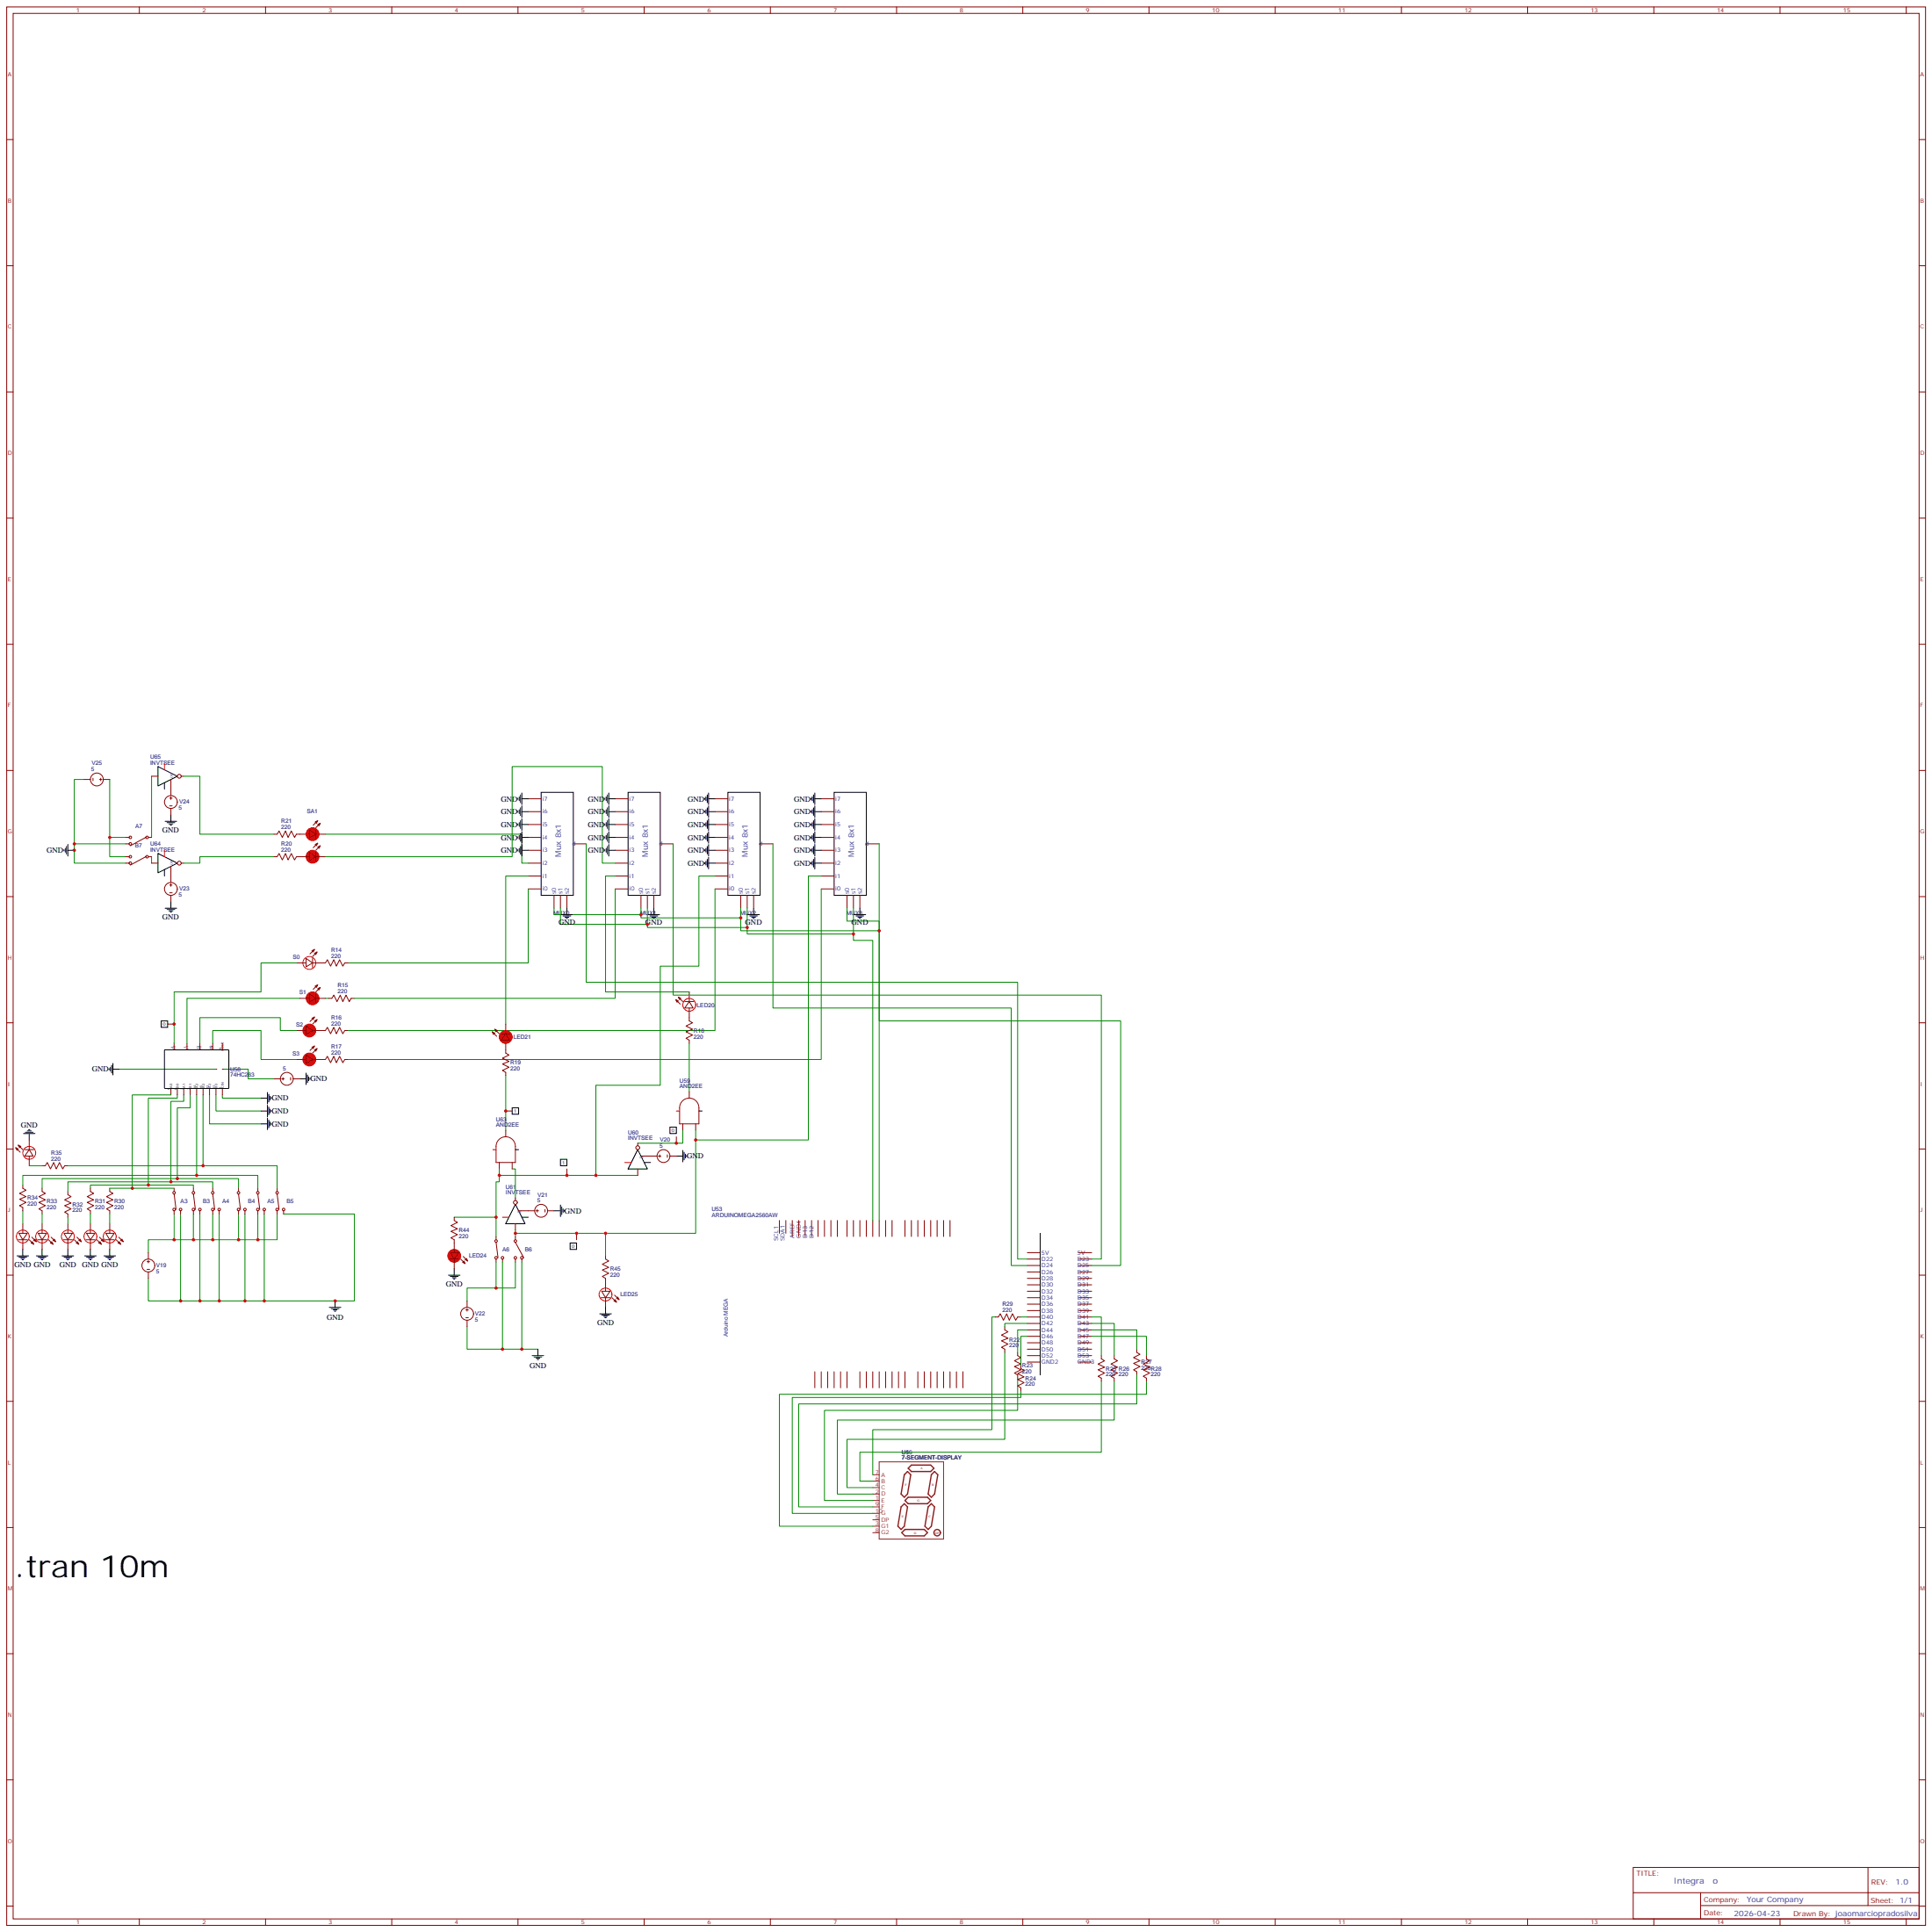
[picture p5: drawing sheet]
<svg xmlns="http://www.w3.org/2000/svg" width="1058mm" height="1059mm" viewBox="0 0 1058 1059" stroke-linecap="round" stroke-linejoin="round" font-family="sans-serif">
<g fill="none" stroke="#870000" stroke-width=".48">
<path d="M4 4h1051v1051h-1051zM7 7h1044v1045h-1044zM76 4v3M145 4v3M215 4v3M284 4v3M353 4v3M422 4v3M491 4v3M560 4v3M629 4v3M699 4v3"/>
<path d="M768 4v3M837 4v3M906 4v3M975 4v3M1044 4v3M4 76h3M1051 76h4M4 146h3M1051 146h4M4 215h3M1051 215h4M4 284h3"/>
<path d="M1051 284h4M4 353h3M1051 353h4M4 422h3M289 438h7M337 438h7M392 438h7M450 438h7M1051 422h4M289 459h7M289 452h7M289 445h7"/>
<path d="M337 459h7M337 452h7M337 445h7M392 459h7M392 452h7M392 445h7M450 459h7M450 452h7M450 445h7M289 473h7M289 466h7M314 462h7"/>
<path d="M337 473h7M337 466h7M362 462h7M392 473h7M392 466h7M416 462h7M450 473h7M450 466h7M475 462h7M4 491h3M289 487h7M289 480h7"/>
<path d="M304 491v7M307 491v7M311 491v7M337 487h7M337 480h7M351 491v7M355 491v7M358 491v7M392 487h7M392 480h7M406 491v7M409 491v7"/>
<path d="M413 491v7M450 487h7M450 480h7M464 491v7M468 491v7M471 491v7M1051 491h4M4 560h3M92 561h3M122 572v3M1051 560h4M94 596v4"/>
<path d="M97 596v4M101 596v4M104 596v4M108 596v4M111 596v4M115 596v4M118 596v4M150 591h4M154 591h2M155 590v2M159 590v2M161 591h3"/>
<path d="M4 630h3M9 629l1 1h-1zM9 629l2 2M10 628h1v1zM14 630h4M16 630l2 4h-4zM16 625v5M16 634v5M1051 630h4M10 679h5M10 676h5l-3 3zM12 671v5"/>
<path d="M12 679v6M17 678l3 2M19 679l1 1h-2zM21 679h5M21 676h5l-3 3zM23 671v5M23 679v6M28 678l2 2M29 680l1-1v1zM35 679h5M35 676h5l-3 3zM37 671v5"/>
<path d="M37 679v6M42 678l3 2M44 679l1 1h-2zM47 679h5M47 676h5l-2 3zM50 671v5M50 679v6M54 678l3 2M56 679l1 1h-1zM58 679h5M58 676h5l-3 3zM60 671v5"/>
<path d="M60 679v6M65 678l3 2M67 679l1 1h-2zM4 699h3M17 681l1-1v2zM28 681v-1l1 2zM42 681v-1l1 2zM54 681l1-1 1 2zM65 681v-1l1 2zM1051 699h4M4 768h3M1051 768h4"/>
<path d="M4 837h3M1051 837h4M4 906h3M1051 906h4M4 975h3M1051 975h4M895 1023h156v29h-156zM895 1037h156M932 1037v14M1023 1023v21M4 1045h3M76 1052v3"/>
<path d="M145 1052v3M215 1052v3M284 1052v3M353 1052v3M422 1052v3M491 1052v3M560 1052v3M629 1052v3M699 1052v3M768 1052v3M837 1052v3M906 1052v3"/>
<path d="M932 1044h119M975 1052v3M1044 1052v3M1051 1045h4"/>
<circle cx="157" cy="591" r="4"/>
</g>
<g fill="none" stroke="#000" stroke-width=".48">
<path d="M296 434h18v57h-18zM344 434h18v57h-18zM399 434h17v57h-17zM457 434h18v57h-18zM88 559h4v4h-4zM60 586h.1M60 585v2M61 584v4M62 586h3M62 583v6M147 599v6M147 600v4"/>
<path d="M164 591h4M168 588v6M168 589v4M169 590v2M170 591v1M143 616h4M143 609h4M143 602h4M147 606v6M147 613v6M147 607v4M147 614v4"/>
<path d="M148 601v2M148 608v2M148 615v2M149 601v1M149 608v1M149 616h.1"/>
</g>
<g fill="none" stroke="#f00" stroke-width=".48">
<circle cx="16" cy="632" r="4"/>
<circle cx="12" cy="678" r="4"/>
<circle cx="23" cy="678" r="4"/>
<circle cx="37" cy="678" r="4"/>
<circle cx="50" cy="678" r="4"/>
<circle cx="60" cy="678" r="4"/>
</g>
<path d="M10 628l2 2M16 679l2 3M27 679l2 3M41 679l2 3M53 679l3 3M64 679l2 3" fill="none" stroke="#800000" stroke-width=".48"/>
<path d="M178 547h2M65 586h53M122 586h14v5h14M115 600v16h28M118 600v9h25M122 600v2h21" fill="none" stroke="#008700" stroke-width=".48"/>
<circle cx="118" cy="586" r=".2" fill="#870000"/>
<path d="M95 572v3M102 572v3M110 572v3M117 572v3M122 596v4" fill="none" stroke="#870000" stroke-width=".48"/>
<circle cx="122" cy="586" r=".2" fill="#870000"/>
<g fill="none" stroke="#000" stroke-width=".48">
<path d="M87 420l10 5-10 6zM90 429v3M284 437v1M284 437v2M285 436v4M286 435v6M286 438h3M331 437v1M332 437v2M333 436v4M334 438h3M334 435v6"/>
<path d="M386 437v1M387 437v2M387 436v4M388 438h4M388 435v6M444 437v1M445 437v2M446 436v4M446 438h4M446 435v6M90 450h7M92 451h4"/>
<path d="M93 451h2M93 452h1M94 447v3M284 444v1M284 451v1M284 459h.1M284 444v2M284 451v2M284 458v2M285 443v4M285 450v4M285 457v4"/>
<path d="M286 442v6M286 449v6M286 456v6M286 459h3M286 452h3M286 445h3M331 444v1M331 451v1M331 459h.1M332 444v2M332 451v2M332 458v2"/>
<path d="M333 443v4M333 450v4M333 457v4M334 459h3M334 452h3M334 445h3M334 442v6M334 449v6M334 456v6M386 444v1M386 451v1M386 459h.1"/>
<path d="M387 444v2M387 451v2M387 458v2M387 443v4M387 450v4M387 457v4M388 459h4M388 452h4M388 445h4M388 442v6M388 449v6M388 456v6"/>
<path d="M444 444v1M444 451v1M444 459h.1M445 444v2M445 451v2M445 458v2M446 443v4M446 450v4M446 457v4M446 459h4M446 452h4M446 445h4"/>
<path d="M446 442v6M446 449v6M446 456v6M35 466h.1M36 465v2M36 464v4M37 466h4M37 463v6M87 468l10 5-10 5zM90 477v3M284 466h.1M284 465v2"/>
<path d="M285 464v4M286 466h3M286 463v6M331 466h.1M332 465v2M333 464v4M334 466h3M334 463v6M386 466h.1M386 473h.1M387 465v2M387 472v2"/>
<path d="M387 464v4M387 471v4M388 466h4M388 473h4M388 463v6M388 470v6M444 466h.1M444 473h.1M445 465v2M445 472v2M446 464v4M446 471v4"/>
<path d="M446 466h4M446 473h4M446 463v6M446 470v6M90 498h7M92 498h4M93 499h2M93 500h1M94 494v4M311 498v3M358 498v3M413 498v3"/>
<path d="M471 498v3M307 501h7M308 502h5M310 503h2M310 503h1M355 501h6M356 502h4M357 503h2M358 503h1M410 501h6M411 502h4M412 503h2"/>
<path d="M413 503h.1M468 501h6M469 502h4M470 503h2M471 503h.1M90 575h35v21h-35zM15 620h2M16 619h.1M281 607h3v4h-3zM367 618h4v3h-4zM383 609h2M13 621h6"/>
<path d="M14 620h4M16 621v4M282 630h2M307 635h4v4h-4zM349 630l6 11h-11zM353 637h3M371 634h3M374 630v7M375 631v5M375 632v3M376 633v1M282 660l6 11h-11z"/>
<path d="M286 667h3M304 664h3M307 660v7M308 661v5M308 662v3M309 663v1M570 676v77M9 688h7M10 689h5M11 690h3M12 690h1M12 685v3"/>
<path d="M20 688h6M21 689h4M22 690h2M23 690h.1M23 685v3M34 688h6M35 689h4M36 690h2M37 690h1M37 685v3M46 688h7M47 689h5"/>
<path d="M48 690h3M49 690h1M50 685v3M57 688h6M58 689h4M59 690h2M60 690h.1M60 685v3M246 699h6M247 699h4M249 695v4M312 681h4v4h-4z"/>
<path d="M180 716h7M181 717h5M183 718h2M183 719h1M184 713v3M248 700h2M248 701h1M329 720h6M332 716v4M295 739v4M330 721h4M331 721h2"/>
<path d="M331 722h1M292 743h6M293 744h4M294 744h2M294 745h1"/>
</g>
<g fill="none" stroke="#008700" stroke-width=".48">
<path d="M46 427h-5v46h28M60 427v42h9M83 425v34M101 425h9v32h40M60 459h9M178 457h108v16h3M41 462h28M83 469v4M150 469h-40v4h-9M178 469h103v-49h49v53h7M321 462v76h237v152h5M369 462v83h234v145h-5"/>
<path d="M423 462v90h131v141h9M482 462v97h132v134h-16M289 487v41h-98M289 480h-12v81M304 498v3h47M307 498v9h48M337 487v60h-143M337 480h-5v64h46M351 498v5h55M355 498v10h54M392 487v78h-201M392 480h-9v49h-21v66h-36v49"/>
<path d="M406 498v12h76M409 498v14h59M450 487v94h-259M450 480h-7v145h-62M464 498v7h18v164M468 498v17h10v154M162 528h-19v16h-48v28M164 547h-62v25M117 572v-7h26v16h19M162 565h-8v-7h-44v14M378 572v26M277 589v30"/>
<path d="M94 600h-22v51h23M97 600v2h-16v47M101 600v4h-7v44M104 600v7h-7v39M108 600v44M111 600v39M374 619v7h-25M381 619v57h-99M16 639h7M37 639h115v12M12 649v-5h129v7M23 651v-5h108v5"/>
<path d="M50 651v-2h56v2M60 651h12M117 651v-3h-80v5M274 641v7h-2v30M274 644h75M281 641h1v15M12 664v7M23 665v6M37 667v4M50 665v6M60 665v6M95 665v14"/>
<path d="M99 665v48M106 665v14M110 665v48M117 665v14M120 665v48M131 665v14M134 665v48M141 665v14M145 665v48M152 665v14h-71v7M155 665h39v48h-113v-12M249 667h23"/>
<path d="M282 674v4M332 676v12M272 692v14M275 692v47M282 692v14h-26v7M286 692v47M256 727v12h39M545 722h-2v61h-65v25M559 722h4M563 725h-13v2M563 729h-5v12M563 732h-4v16"/>
<path d="M598 722h5v21M598 725h12v18M598 729h25v10M598 732h30v11M550 741v48h-86v26h14M558 755v18h-106v49h26M603 757v39h-132v16h7M610 757v21h-151v41h19M623 753v16h-185v57h40M628 757v7h-201v72h51M559 762v4h-125v63h44"/>
</g>
<g fill="none" stroke="#870000" stroke-width=".48">
<path d="M46 427h4M51 426v2M54 427h2M55 426v2M57 427h3M83 425h4M93 437h1M94 427v9M94 437v1M99 425h2M69 459h2M80 459l-9 4"/>
<path d="M81 459h2M93 442h1M94 443v4M150 457h2l1-2 2 4 1-4 2 4 2-4 1 4 1-2h7M169 455l4 2-4 2zM173 450h1l-1 1zM173 455v5M173 457h5M174 452l1-1v2zM174 450l-2 2M69 473h2M69 469h2"/>
<path d="M69 462h2M80 469l-9 5M81 469h2M83 473h4M94 475v9M99 473h2M150 469h2l1-1 2 3 1-3 2 3 2-3 1 3 1-2h7M169 467l4 2-4 3zM173 463l1-1-1 1zM173 467v5M173 469h5M174 464l1-1v2z"/>
<path d="M174 462l-2 3M93 485h1M93 489h1M94 484v2M94 491v3M162 528h6M168 525l3 3-3 2zM171 521l1-1v2zM171 528h7l1-2 2 3 2-3 1 3 2-3 2 3 1-1h2M171 525v5M172 522h2l-1 1zM172 520l-2 3"/>
<path d="M174 540l-2 2M164 547h5M169 545l4 2-4 2zM171 558l1-1v2zM172 559h2l-1 1zM172 557l-2 3M173 540h1l-1 1zM173 547h5M173 545v5M174 542l1-1v2zM180 547h2l1-2 2 4 1-4 2 4 2-4 1 4 1-2h2M370 548h2l-1 1z"/>
<path d="M370 548l3 2M372 546l1 1-1 1zM375 549h5M378 549l2 3h-5zM378 552v7l1 1-3 2 3 2-3 1 3 2-3 2 2 1v2M378 544v5M162 565h6M168 562l3 3-3 2zM168 578l3 3-3 2zM171 574l1-1v2zM171 565h7l1-2 2 3 2-3 1 3 2-3 2 3 1-1h2M171 562v5"/>
<path d="M171 578v5M172 575h2l-1 1zM172 573l-2 3M270 565l1 1-1 1zM270 565l2 3M271 564l1 1zM275 566h5M277 566l2 4h-4zM277 570v7l2 1-4 2 4 2-4 1 4 2-4 2 2 1v1M277 561v5M162 581h6M171 581h7l1-2 2 3 2-3 1 3 2-3 2 3 1-1h2"/>
<path d="M378 598v4M277 609h4M277 619v4M374 616v3M381 616v3M23 639h2l1-2 2 4 1-4 2 4 2-4 1 4 1-2h2M274 637v4M281 637v4M349 626v2M351 634h9M361 634h1M361 633v1"/>
<path d="M366 633v1M367 634h4M371 623v3M12 649v2l2 1-3 2 3 2-3 1 3 2-3 2 1 1v2M23 651v2l2 1-4 2 4 2-4 1 4 2-4 1 2 2v1M37 653v2l2 1-4 2 4 1-4 2 4 1-4 2 2 1v2M50 651v2l1 1-3 2 3 2-3 1 3 2-3 1 2 2v1M60 651v2l2 1-4 2 4 2-4 1 4 2-4 1 2 2v1M95 651v2M95 654l1 9M106 651v2M106 654l1 9"/>
<path d="M117 651v2M117 654l1 9M131 651v2M131 654l1 9M141 651v2M141 654l1 9M152 651v2M152 654l1 9M282 656v2M311 641v3M349 641v3M95 664v1"/>
<path d="M99 664v1M106 664v1M109 664a.7 .7 0 0 1 0-1 .7 .7 0 0 1 1-1 .7 .7 0 0 1 0 1v2M117 664v1M120 664v1M131 664v1M134 664v1M141 664v1M145 664v1M152 664v1M155 664v1M249 667v2l2 1-4 2 4 1-4 2 4 2-4 1 2 1v7"/>
<path d="M272 678v1M282 671v3M282 678v1M284 664h9M294 664h1M294 663v1M299 663v1M300 664h4M316 676v3M427 669v7M431 669v7M434 669v9"/>
<path d="M438 669v9M441 669v9M445 669v9M448 669v9M452 669v9M455 669v9M459 669v9M464 669v9M468 669v9M471 669v9M475 669v9M478 669v9"/>
<path d="M482 669v9M485 669v9M489 669v9M496 669v9M499 669v9M503 669v9M506 669v9M510 669v9M513 669v9M517 669v9M520 669v9M81 691h1"/>
<path d="M81 696h1M81 686v4M81 691v1M81 697v4M246 690h5M247 686h4l-2 4zM249 690v5M253 692l1-1 1 1zM254 689l2 2M255 690h1v1zM272 690v2M272 681l1 8"/>
<path d="M275 690v2M282 690v2M282 681l5 8M286 690v2M332 688v2l2 1-4 2 4 2-4 1 4 2-4 1 2 2v7M563 697h7M563 693h7M563 690h7M563 686h7M591 697h7M591 693h7M591 690h7"/>
<path d="M591 686h7M255 718h2M256 713v3M256 717v2M329 711h5M330 708h4l-2 3zM332 711v5M337 710l2 2M337 712l1 2-2-1zM338 711l1 1zM563 718h7M563 715h7"/>
<path d="M563 711h7M563 708h7M563 704h7M563 701h7M591 718h7M591 715h7M591 711h7M591 708h7M591 704h7M591 701h7M255 722h2M256 723v4"/>
<path d="M545 722h2l1-2 2 3 2-3 1 3 2-3 1 3 2-1h1M550 727v2l2 1-3 2 3 1-3 2 3 2-3 1 1 1v2M563 736h7M563 732h7M563 729h7M563 725h7M563 722h7M563 739h7M591 736h7M591 732h7M591 729h7M591 725h7"/>
<path d="M591 722h7M591 739h7M623 739v2l2 1-4 2 4 2-4 1 4 2-4 2 2 1v1M446 752v9M450 752v9M453 752v9M457 752v9M461 752v9M464 752v9M471 752v9M475 752v9M478 752v9"/>
<path d="M482 752v9M485 752v9M489 752v9M492 752v9M496 752v9M503 752v9M506 752v9M510 752v9M513 752v9M517 752v9M520 752v9M524 752v9"/>
<path d="M528 752v9M558 741v2l1 1-3 2 3 1-3 2 3 2-3 1 2 1v2M559 748v2l2 1-3 2 3 2-3 1 3 2-3 1 1 2v1M563 746h7M563 743h7M591 746h7M591 743h7M603 743v2l2 1-3 1 3 2-3 2 3 1-3 2 1 1v2M610 743v2l2 1-3 1 3 2-3 2 3 1-3 2 1 1v2M628 743v2l2 1-4 1 4 2-4 2 4 1-4 2 2 1v2"/>
<circle cx="53" cy="427" r="4"/>
<circle cx="94" cy="439" r="4"/>
<circle cx="98" cy="425" r="1.1"/>
<circle cx="71" cy="459" r=".7"/>
<circle cx="81" cy="459" r=".7"/>
<circle cx="71" cy="469" r=".7"/>
<circle cx="71" cy="473" r=".7"/>
<circle cx="71" cy="462" r=".7"/>
<circle cx="81" cy="469" r=".7"/>
<circle cx="98" cy="473" r="1.1"/>
<circle cx="94" cy="487" r="4"/>
<circle cx="349" cy="629" r="1.1"/>
<circle cx="364" cy="634" r="4"/>
<circle cx="95" cy="654" r=".7"/>
<circle cx="106" cy="654" r=".7"/>
<circle cx="117" cy="654" r=".7"/>
<circle cx="131" cy="654" r=".7"/>
<circle cx="141" cy="654" r=".7"/>
<circle cx="152" cy="654" r=".7"/>
<circle cx="282" cy="659" r="1.1"/>
<circle cx="95" cy="663" r=".7"/>
<circle cx="99" cy="663" r=".7"/>
<circle cx="106" cy="663" r=".7"/>
<circle cx="117" cy="663" r=".7"/>
<circle cx="120" cy="663" r=".7"/>
<circle cx="131" cy="663" r=".7"/>
<circle cx="134" cy="663" r=".7"/>
<circle cx="141" cy="663" r=".7"/>
<circle cx="145" cy="663" r=".7"/>
<circle cx="152" cy="663" r=".7"/>
<circle cx="155" cy="663" r=".7"/>
<circle cx="296" cy="664" r="4"/>
<circle cx="81" cy="693" r="4"/>
<circle cx="272" cy="689" r=".7"/>
<circle cx="272" cy="680" r=".7"/>
<circle cx="275" cy="689" r=".7"/>
<circle cx="282" cy="680" r=".7"/>
<circle cx="282" cy="689" r=".7"/>
<circle cx="286" cy="689" r=".7"/>
<circle cx="256" cy="720" r="4"/>
</g>
<g fill="none" stroke="#f00" stroke-width=".48">
<path d="M90 418v4M90 466v3M371 609h1M270 630h2M342 637h4M275 667h4"/>
<circle cx="169" cy="528" r="4"/>
<circle cx="378" cy="551" r="4"/>
<circle cx="332" cy="709" r="4"/>
</g>
<path d="M175 451l-2 3M175 463l-2 3M174 522l-3 2M174 559l-3 2M175 541l-2 3M372 546l2 3M174 575l-3 2M271 564l3 2M252 690l3 2M335 711l3 3" fill="none" stroke="#800000" stroke-width=".48"/>
<g fill="#f00" stroke="#f00" stroke-width=".48">
<circle cx="171" cy="547" r="4"/>
<circle cx="169" cy="565" r="4"/>
<circle cx="169" cy="581" r="4"/>
<circle cx="277" cy="568" r="4"/>
<circle cx="171" cy="469" r="4"/>
<circle cx="171" cy="457" r="4"/>
<circle cx="249" cy="688" r="4"/>
</g>
<path d="M374 603a5 5 0 0 1 6-1 5 5 0 0 1 3 5v9h-11v-10zM273 624a5 5 0 0 1 6-1 5 5 0 0 1 3 5v9h-10v-10z" fill="none" stroke="#a10000" stroke-width=".48"/>
<path d="M478 808h4M478 812h4M478 815h4M478 819h4M482 801h35v42h-35zM478 833h4M478 822h4M478 826h4M478 829h4M478 836h4M478 840h4" fill="none" stroke="#8c2424" stroke-width=".48"/>
<g fill="none" stroke="#8c2424" stroke-width=".71">
<path d="M497 806l2 2-2 11-2 1-1-1 1-11zM498 805l1-2h11l2 2-2 1h-11zM512 806l2 2-2 11-2 1-2-1 2-11zM494 840l2-2h10l2 2-2 2h-10zM495 824l2 2-2 10-1 2-2-2 2-10zM496 822l2-2h10l2 2-2 2h-10zM510 824l2 2-2 10-2 2-1-2 1-10z"/>
<circle cx="513" cy="840" r="1.8"/>
</g>
<g fill="#c00">
<circle cx="95" cy="561" r=".9"/>
<circle cx="95" cy="679" r=".9"/>
<circle cx="141" cy="679" r=".9"/>
<circle cx="131" cy="679" r=".9"/>
<circle cx="117" cy="679" r=".9"/>
<circle cx="106" cy="679" r=".9"/>
<circle cx="184" cy="713" r=".9"/>
<circle cx="99" cy="713" r=".9"/>
<circle cx="110" cy="713" r=".9"/>
<circle cx="134" cy="713" r=".9"/>
<circle cx="120" cy="713" r=".9"/>
<circle cx="145" cy="713" r=".9"/>
<circle cx="371" cy="626" r=".9"/>
<circle cx="311" cy="644" r=".9"/>
<circle cx="316" cy="676" r=".9"/>
<circle cx="282" cy="676" r=".9"/>
<circle cx="274" cy="644" r=".9"/>
<circle cx="277" cy="609" r=".9"/>
<circle cx="286" cy="739" r=".9"/>
<circle cx="275" cy="739" r=".9"/>
<circle cx="272" cy="706" r=".9"/>
<circle cx="468" cy="512" r=".9"/>
<circle cx="409" cy="508" r=".9"/>
<circle cx="355" cy="507" r=".9"/>
<circle cx="482" cy="510" r=".9"/>
<circle cx="406" cy="503" r=".9"/>
<circle cx="351" cy="501" r=".9"/>
<circle cx="60" cy="459" r=".9"/>
<circle cx="41" cy="462" r=".9"/>
<circle cx="41" cy="466" r=".9"/>
<circle cx="326" cy="644" r=".9"/>
<circle cx="381" cy="625" r=".9"/>
<circle cx="72" cy="651" r=".9"/>
<circle cx="81" cy="649" r=".9"/>
<circle cx="94" cy="648" r=".9"/>
<circle cx="97" cy="646" r=".9"/>
<circle cx="108" cy="644" r=".9"/>
<circle cx="111" cy="639" r=".9"/>
<circle cx="272" cy="667" r=".9"/>
<circle cx="332" cy="676" r=".9"/>
</g>
<text font-size="16.9" x="8" y="864">.tran 10m</text>
<g font-size="4.6" fill="#00f">
<text x="917" y="1032">Integra</text>
<text x="938" y="1032">o</text>
</g>
<g font-size="4.2">
<text x="274" y="439">GND</text>
<text x="322" y="439">GND</text>
<text x="377" y="439">GND</text>
<text x="435" y="439">GND</text>
<text x="274" y="446">GND</text>
<text x="322" y="446">GND</text>
<text x="377" y="446">GND</text>
<text x="435" y="446">GND</text>
<text x="274" y="453">GND</text>
<text x="322" y="453">GND</text>
<text x="377" y="453">GND</text>
<text x="435" y="453">GND</text>
<text x="89" y="456">GND</text>
<text x="274" y="460">GND</text>
<text x="322" y="460">GND</text>
<text x="377" y="460">GND</text>
<text x="435" y="460">GND</text>
<text x="26" y="467">GND</text>
<text x="274" y="467">GND</text>
<text x="322" y="467">GND</text>
<text x="377" y="467">GND</text>
<text x="435" y="467">GND</text>
<text x="377" y="474">GND</text>
<text x="435" y="474">GND</text>
<text x="89" y="504">GND</text>
<text x="306" y="507">GND</text>
<text x="354" y="507">GND</text>
<text x="408" y="507">GND</text>
<text x="467" y="507">GND</text>
<text x="50" y="587">GND</text>
<text x="170" y="593">GND</text>
<text x="149" y="603">GND</text>
<text x="149" y="610">GND</text>
<text x="11" y="618">GND</text>
<text x="149" y="617">GND</text>
<text x="376" y="635">GND</text>
<text x="309" y="665">GND</text>
<text x="8" y="694">GND GND</text>
<text x="33" y="694">GND</text>
<text x="45" y="694">GND GND</text>
<text x="244" y="705">GND</text>
<text x="179" y="723">GND</text>
<text x="327" y="726">GND</text>
<text x="290" y="750">GND</text>
</g>
<g font-size="4.2" fill="#00f">
<text x="307" y="469" transform="rotate(-90 307 469)">Mux 8x1</text>
<text x="355" y="469" transform="rotate(-90 355 469)">Mux 8x1</text>
<text x="410" y="469" transform="rotate(-90 410 469)">Mux 8x1</text>
<text x="468" y="469" transform="rotate(-90 468 469)">Mux 8x1</text>
<text x="1039" y="1033">1.0</text>
<text x="957" y="1042">Your Company</text>
<text x="950" y="1050">2026-04-23</text>
</g>
<g font-size="3.9" fill="#800">
<text x="897" y="1028">TITLE:</text>
<text x="1025" y="1033">REV:</text>
<text x="933" y="1042">Company:</text>
<text x="1025" y="1043">Sheet: 1/1</text>
<text x="933" y="1050">Date:</text>
<text x="982" y="1050">Drawn By: joaomarciopradosilva</text>
</g>
<g font-size="3.2" fill="#800">
<text x="42" y="7">1</text>
<text x="111" y="7">2</text>
<text x="180" y="7">3</text>
<text x="249" y="7">4</text>
<text x="318" y="7">5</text>
<text x="387" y="7">6</text>
<text x="457" y="7">7</text>
<text x="526" y="7">8</text>
<text x="595" y="7">9</text>
<text x="664" y="7">10</text>
<text x="733" y="7">11</text>
<text x="802" y="7">12</text>
<text x="872" y="7">13</text>
<text x="941" y="7">14</text>
<text x="1010" y="7">15</text>
<text x="4" y="42">A</text>
<text x="1052" y="42">A</text>
<text x="4" y="111">B</text>
<text x="1052" y="111">B</text>
<text x="4" y="180">C</text>
<text x="1052" y="180">C</text>
<text x="4" y="249">D</text>
<text x="1052" y="249">D</text>
<text x="4" y="318">E</text>
<text x="1052" y="318">E</text>
<text x="4" y="388">F</text>
<text x="1052" y="388">F</text>
<text x="4" y="457">G</text>
<text x="1052" y="457">G</text>
<text x="4" y="526">H</text>
<text x="1052" y="526">H</text>
<text x="4" y="595">I</text>
<text x="1052" y="595">I</text>
<text x="4" y="664">J</text>
<text x="1052" y="664">J</text>
<text x="4" y="733">K</text>
<text x="1052" y="733">K</text>
<text x="4" y="802">L</text>
<text x="1052" y="802">L</text>
<text x="4" y="872">M</text>
<text x="1052" y="872">M</text>
<text x="4" y="941">N</text>
<text x="1052" y="941">N</text>
<text x="4" y="1010">O</text>
<text x="1052" y="1010">O</text>
<text x="42" y="1055">1</text>
<text x="111" y="1055">2</text>
<text x="180" y="1055">3</text>
<text x="249" y="1055">4</text>
<text x="318" y="1055">5</text>
<text x="387" y="1055">6</text>
<text x="457" y="1055">7</text>
<text x="526" y="1055">8</text>
<text x="595" y="1055">9</text>
<text x="664" y="1055">10</text>
<text x="733" y="1055">11</text>
<text x="802" y="1055">12</text>
<text x="872" y="1055">13</text>
<text x="941" y="1055">14</text>
<text x="1010" y="1055">15</text>
</g>
<g font-size="3.2" fill="#000080">
<text x="50" y="419">V25</text>
<text x="82" y="419">INVTSEE</text>
<text x="82" y="416">U65</text>
<text x="50" y="423">5</text>
<text x="98" y="444">5</text>
<text x="98" y="441">V24</text>
<text x="168" y="445">SA1</text>
<text x="74" y="454">A7</text>
<text x="154" y="454">220</text>
<text x="154" y="451">R21</text>
<text x="168" y="458">SB1</text>
<text x="74" y="465">B7</text>
<text x="82" y="467">INVTSEE</text>
<text x="82" y="463">U64</text>
<text x="154" y="467">220</text>
<text x="154" y="463">R20</text>
<text x="98" y="491">5</text>
<text x="98" y="488">V23</text>
<text x="303" y="501">MUX0</text>
<text x="351" y="501">MUX1</text>
<text x="405" y="501">MUX2</text>
<text x="464" y="501">MUX3</text>
<text x="181" y="522">R14</text>
<text x="160" y="525">S0</text>
<text x="181" y="525">220</text>
<text x="164" y="545">S1</text>
<text x="185" y="544">220</text>
<text x="185" y="541">R15</text>
<text x="382" y="552">LED20</text>
<text x="162" y="562">S2</text>
<text x="181" y="562">220</text>
<text x="181" y="559">R16</text>
<text x="281" y="569">LED21</text>
<text x="380" y="569">220</text>
<text x="380" y="566">R18</text>
<text x="181" y="575">R17</text>
<text x="160" y="578">S3</text>
<text x="181" y="578">220</text>
<text x="126" y="587">U58</text>
<text x="155" y="587">5</text>
<text x="280" y="587">220</text>
<text x="280" y="583">R19</text>
<text x="126" y="590">74HC283</text>
<text x="372" y="593">U59</text>
<text x="372" y="596">AND2EE</text>
<text x="272" y="618">AND2EE</text>
<text x="272" y="614">U63</text>
<text x="344" y="622">U60</text>
<text x="344" y="625">INVTSEE</text>
<text x="361" y="629">5</text>
<text x="362" y="626">V20</text>
<text x="28" y="636">220</text>
<text x="28" y="633">R35</text>
<text x="277" y="652">U61</text>
<text x="15" y="658">R34</text>
<text x="26" y="659">R33</text>
<text x="52" y="659">R31</text>
<text x="63" y="659">R30</text>
<text x="99" y="659">A3</text>
<text x="111" y="659">B3</text>
<text x="122" y="659">A4</text>
<text x="136" y="659">B4</text>
<text x="147" y="659">A5</text>
<text x="157" y="659">B5</text>
<text x="277" y="655">INVTSEE</text>
<text x="294" y="659">5</text>
<text x="295" y="656">V21</text>
<text x="15" y="661">220</text>
<text x="26" y="663">220</text>
<text x="40" y="664">220</text>
<text x="40" y="661">R32</text>
<text x="52" y="663">220</text>
<text x="63" y="663">220</text>
<text x="390" y="664">U53</text>
<text x="390" y="667">ARDUINOMEGA2560AW</text>
<text x="251" y="675">R44</text>
<text x="251" y="678">220</text>
<text x="257" y="689">LED24</text>
<text x="275" y="686">A6</text>
<text x="288" y="686">B6</text>
<text x="86" y="695">V19</text>
<text x="86" y="698">5</text>
<text x="334" y="700">220</text>
<text x="334" y="696">R45</text>
<text x="340" y="711">LED25</text>
<text x="549" y="719">220</text>
<text x="549" y="716">R29</text>
<text x="260" y="724">5</text>
<text x="260" y="721">V22</text>
<text x="553" y="735">R22</text>
<text x="553" y="738">220</text>
<text x="560" y="749">R23</text>
<text x="625" y="748">R27</text>
<text x="560" y="752">220</text>
<text x="606" y="754">220</text>
<text x="606" y="751">R25 R26</text>
<text x="613" y="754">220</text>
<text x="625" y="751">220R28</text>
<text x="631" y="754">220</text>
<text x="562" y="760">220</text>
<text x="562" y="756">R24</text>
<text x="494" y="797">U1</text>
<text x="496" y="797">66</text>
<text x="494" y="800">7-SEGMENT-DISPLAY</text>
</g>
<g font-size="3.2" fill="#00f">
<text x="297" y="439">i7</text>
<text x="345" y="439">i7</text>
<text x="399" y="439">i7</text>
<text x="458" y="439">i7</text>
<text x="297" y="446">i6</text>
<text x="345" y="446">i6</text>
<text x="399" y="446">i6</text>
<text x="458" y="446">i6</text>
<text x="297" y="453">i5</text>
<text x="345" y="453">i5</text>
<text x="399" y="453">i5</text>
<text x="458" y="453">i5</text>
<text x="297" y="460">i4</text>
<text x="345" y="460">i4</text>
<text x="399" y="460">i4</text>
<text x="458" y="460">i4</text>
<text x="297" y="467">i3</text>
<text x="313" y="463">d</text>
<text x="345" y="467">i3</text>
<text x="361" y="463">d</text>
<text x="399" y="467">i3</text>
<text x="416" y="463">d</text>
<text x="458" y="467">i3</text>
<text x="474" y="463">d</text>
<text x="297" y="474">i2</text>
<text x="345" y="474">i2</text>
<text x="399" y="474">i2</text>
<text x="458" y="474">i2</text>
<text x="297" y="481">i1</text>
<text x="345" y="481">i1</text>
<text x="399" y="481">i1</text>
<text x="458" y="481">i1</text>
<text x="297" y="488">i0</text>
<text x="305" y="490" transform="rotate(-90 305 490)">s0</text>
<text x="308" y="490" transform="rotate(-90 308 490)">s1</text>
<text x="312" y="490" transform="rotate(-90 312 490)">s2</text>
<text x="345" y="488">i0</text>
<text x="352" y="490" transform="rotate(-90 352 490)">s0</text>
<text x="356" y="490" transform="rotate(-90 356 490)">s1</text>
<text x="359" y="490" transform="rotate(-90 359 490)">s2</text>
<text x="399" y="488">i0</text>
<text x="407" y="490" transform="rotate(-90 407 490)">s0</text>
<text x="410" y="490" transform="rotate(-90 410 490)">s1</text>
<text x="414" y="490" transform="rotate(-90 414 490)">s2</text>
<text x="458" y="488">i0</text>
<text x="465" y="490" transform="rotate(-90 465 490)">s0</text>
<text x="469" y="490" transform="rotate(-90 469 490)">s1</text>
<text x="472" y="490" transform="rotate(-90 472 490)">s2</text>
<text x="426" y="680" transform="rotate(-90 426 680)">SCL1</text>
<text x="430" y="680" transform="rotate(-90 430 680)">SDA1</text>
<text x="435" y="678" transform="rotate(-90 435 678)">AREF</text>
<text x="439" y="678" transform="rotate(-90 439 678)">GND4</text>
<text x="442" y="678" transform="rotate(-90 442 678)">D13</text>
<text x="446" y="678" transform="rotate(-90 446 678)">D12</text>
<text x="571" y="687">5V</text>
<text x="590" y="687">5V</text>
<text x="571" y="691">D22</text>
<text x="571" y="695">D24</text>
<text x="590" y="695">D25</text>
<text x="590" y="691">D23</text>
<text x="571" y="698">D26</text>
<text x="571" y="702">D28</text>
<text x="590" y="702">D29</text>
<text x="590" y="698">D27</text>
<text x="571" y="705">D30</text>
<text x="590" y="705">D31</text>
<text x="571" y="709">D32</text>
<text x="571" y="712">D34</text>
<text x="590" y="712">D35</text>
<text x="590" y="709">D33</text>
<text x="571" y="716">D36</text>
<text x="571" y="719">D38</text>
<text x="590" y="719">D39</text>
<text x="590" y="716">D37</text>
<text x="571" y="723">D40</text>
<text x="590" y="723">D41</text>
<text x="571" y="726">D42</text>
<text x="571" y="730">D44</text>
<text x="590" y="730">D45</text>
<text x="590" y="726">D43</text>
<text x="399" y="733" transform="rotate(-90 399 733)">Arduino MEGA</text>
<text x="571" y="733">D46</text>
<text x="571" y="737">D48</text>
<text x="590" y="737">D49</text>
<text x="590" y="733">D47</text>
<text x="571" y="740">D50</text>
<text x="571" y="744">D52</text>
<text x="590" y="740">D51</text>
<text x="590" y="744">D53</text>
<text x="571" y="747">GND2</text>
<text x="590" y="747">GND3</text>
</g>
<g font-size="3.2" fill="#8d2323">
<text x="480" y="808">7</text>
<text x="483" y="809">A</text>
<text x="480" y="811">6</text>
<text x="480" y="815">4</text>
<text x="483" y="813">B</text>
<text x="480" y="818">2</text>
<text x="480" y="822">1</text>
<text x="483" y="816">C</text>
<text x="483" y="820">D</text>
<text x="480" y="825">9</text>
<text x="483" y="823">E</text>
<text x="483" y="827">F</text>
<text x="480" y="832">5</text>
<text x="480" y="829">10</text>
<text x="483" y="834">DP</text>
<text x="483" y="830">G</text>
<text x="480" y="836">3</text>
<text x="480" y="840">8</text>
<text x="483" y="837">G1</text>
<text x="483" y="841">G2</text>
</g>
<g font-size="2.5">
<text x="89" y="562">0</text>
<text x="282" y="610">1</text>
<text x="368" y="620">0</text>
<text x="308" y="638">1</text>
<text x="313" y="684">0</text>
</g>
<g font-size="1.8" fill="#00f">
<text x="95" y="426" transform="rotate(-90 95 426)">OE</text>
<text x="95" y="474" transform="rotate(-90 95 474)">OE</text>
<text x="350" y="635">OE</text>
<text x="283" y="665">OE</text>
</g>
<g font-size="1.8">
<text x="95" y="575" transform="rotate(-90 95 575)">4</text>
<text x="96" y="576" transform="rotate(-90 96 576)">S0</text>
<text x="102" y="575" transform="rotate(-90 102 575)">1</text>
<text x="103" y="576" transform="rotate(-90 103 576)">S1</text>
<text x="109" y="575" transform="rotate(-90 109 575)">13</text>
<text x="110" y="576" transform="rotate(-90 110 576)">S2</text>
<text x="116" y="575" transform="rotate(-90 116 575)">10</text>
<text x="117" y="576" transform="rotate(-90 117 576)">S3</text>
<text x="121" y="575" transform="rotate(-90 121 575)">9</text>
<text x="123" y="576" transform="rotate(-90 123 576)">COUT</text>
<text x="93" y="597" transform="rotate(-90 93 597)">5</text>
<text x="94" y="596" transform="rotate(-90 94 596)">A0</text>
<text x="97" y="597" transform="rotate(-90 97 597)">6</text>
<text x="98" y="596" transform="rotate(-90 98 596)">B0</text>
<text x="100" y="597" transform="rotate(-90 100 597)">2</text>
<text x="101" y="596" transform="rotate(-90 101 596)">A1</text>
<text x="104" y="597" transform="rotate(-90 104 597)">3</text>
<text x="105" y="596" transform="rotate(-90 105 596)">B1</text>
<text x="107" y="597" transform="rotate(-90 107 597)">14</text>
<text x="108" y="596" transform="rotate(-90 108 596)">A2</text>
<text x="111" y="597" transform="rotate(-90 111 597)">15</text>
<text x="112" y="596" transform="rotate(-90 112 596)">B2</text>
<text x="114" y="597" transform="rotate(-90 114 597)">12</text>
<text x="115" y="596" transform="rotate(-90 115 596)">A3</text>
<text x="118" y="597" transform="rotate(-90 118 597)">11</text>
<text x="119" y="596" transform="rotate(-90 119 596)">B3</text>
<text x="121" y="597" transform="rotate(-90 121 597)">7</text>
<text x="123" y="596" transform="rotate(-90 123 596)">CIN</text>
</g>
<g font-size="1.8" fill="#8d2323">
<text x="504" y="805">A</text>
<text x="496" y="814">F</text>
<text x="511" y="814">B</text>
<text x="502" y="823">G</text>
<text x="494" y="832">E</text>
<text x="509" y="832">C</text>
<text x="501" y="841">D</text>
<text x="512" y="841">DP</text>
</g>
</svg>
